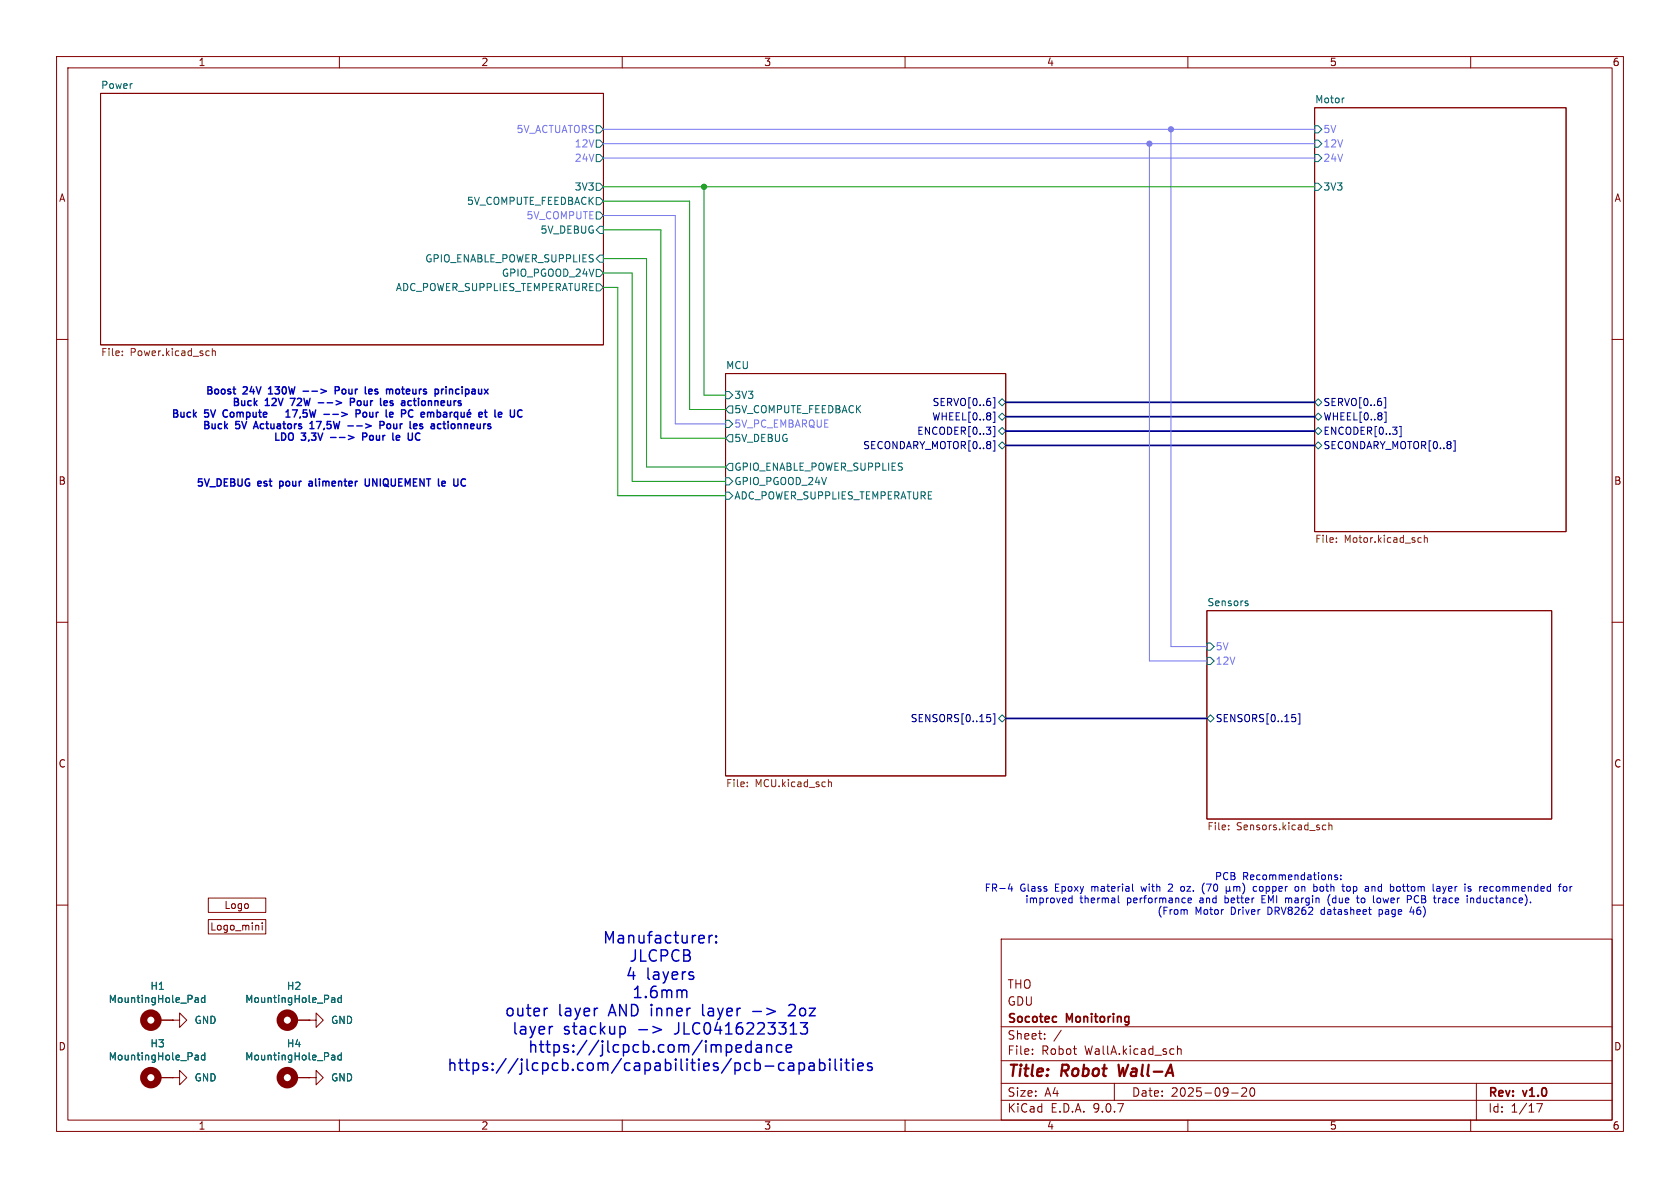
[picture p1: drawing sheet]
<svg xmlns="http://www.w3.org/2000/svg" width="297mm" height="210mm" viewBox="0 0 297 210" stroke-linecap="round" stroke-linejoin="round" font-family="sans-serif">
<g fill="none" stroke="#840000" stroke-width=".18">
<path d="M10 10h277v190h-277zM12 12h273v186h-273zM17.8 16.5h88.9v44.5h-88.9zM60 10v2M110 10v2M160 10v2M210 10v2M232.4 19.1h44.5v74.9h-44.5zM260 10v2M10 60h2M128.3 66h49.5v71.2h-49.5zM285 60h2"/>
<path d="M10 110h2M213.4 108h60.9v36.8h-60.9zM285 110h2M36.8 158.8h10.2v2.5h-10.2zM10 160h2M36.8 162.6h10.2v2.5h-10.2zM45.7 163.6l.1 .8M46.4 163.1v.2M46.4 163.6v.8M177 166h108v32h-108zM285 160h2M27.9 190.5h2.6"/>
<path d="M27.9 180.3h2.6M30.5 190.5h1.2v-1.3l1.3 1.3-1.3 1.3v-1.3M30.5 190.5h.1M30.5 180.3h1.2v-1.2l1.3 1.2-1.3 1.3v-1.3M30.5 180.3h.1M52.1 190.5h2.5M52.1 180.3h2.5M54.6 180.3h1.3v-1.2l1.2 1.2-1.2 1.3v-1.3M54.6 180.3h.1M54.6 190.5h1.3v-1.3l1.2 1.3-1.2 1.3v-1.3M54.6 190.5h.1M60 198v2"/>
<path d="M110 198v2M160 198v2M177 194.5h108M177 191.5h108M177 187.5h108M177 181.5h108M182.5 186.3v.1M182.5 185.5v.1M184.7 183.6v.1M184.7 182.8v.1M187.6 182.1l-1.3 2M197 191.5v3"/>
<path d="M208.2 184.9v1.5M208.2 185.5l.2-.1 .3 .1 .1 .9M210 198v2M217.7 193.2h1.2M219.5 192.4l.6-.1 .2 .1 .1 .3-.9 1.1h.9M221.1 192.4l.2-.1a.81 .81 0 0 1 .6 .6 .81 .81 0 0 1-.3 .8l-.1 .1a.81 .81 0 0 1-.4-1.4zM260 198v2M261 191.5v6.5M271.7 195.1h1l-.7 1.5"/>
</g>
<path d="M197.7 188.2l.3 2 .5-1.4" fill="none" stroke="#840000" stroke-width=".4"/>
<g fill="none" stroke="#000084" stroke-width=".18">
<path d="M175.6 70.3h.3v1.8h-.3M175.6 72.8h.3v1.9h-.3M175.6 75.4h.3v1.8h-.3M175.6 77.9h.3v1.8h-.3M244.7 70.3h.3v1.8h-.3M244.7 72.8h.3v1.9h-.3M247.4 75.4h.3v1.8h-.3M257 77.9h.3v1.8h-.3M174.5 126.3h.6M174.9 126.8l.3 .2v.3l-.3 .3M175.6 126.2h.3v1.8h-.3M228.4 126.3h.6"/>
<path d="M228.8 126.8l.3 .2v.3l-.3 .3M229.5 126.2h.3v1.8h-.3"/>
</g>
<g fill="none" stroke="#006464" stroke-width=".18">
<path d="M237.5 17.3h.2M105.4 32.4h.6l.7 .6-.7 .7h-.6zM105.4 27.3h.6l.7 .6-.7 .7h-.6zM105.4 24.8h.6l.7 .6-.7 .6h-.6zM105.4 22.2h.6l.7 .7-.7 .6h-.6zM105.4 37.5h.6l.7 .6-.7 .6h-.6zM105.4 34.9h.6l.7 .7-.7 .6h-.6zM232.4 32.4h.6l.7 .6-.7 .7h-.6zM232.4 27.3h.6l.7 .6-.7 .7h-.6zM232.4 24.8h.6l.7 .6-.7 .6h-.6zM232.4 22.2h.6l.7 .7-.7 .6h-.6zM105.4 47.6h.6l.7 .7-.7 .6h-.6z"/>
<path d="M105.4 50.2h.6l.7 .6-.7 .6h-.6zM106 40h.7v1.3h-.7l-.6-.7zM106 45.1h.7v1.3h-.7l-.6-.7zM128.3 69.2h.6l.6 .7-.6 .6h-.6zM128.3 74.3h.6l.6 .6-.6 .7h-.6zM128.9 76.8h.6v1.3h-.6l-.6-.6zM128.9 71.8h.6v1.2h-.6l-.6-.6zM176.5 71.1l.7-.6 .6 .6-.6 .7zM176.5 73.7l.7-.7 .6 .7-.6 .6zM176.5 76.2l.7-.6 .6 .6-.6 .6zM176.5 78.7l.7-.6 .6 .6-.6 .7zM232.4 71.1l.6-.6 .7 .6-.7 .7z"/>
<path d="M232.4 73.7l.6-.7 .7 .7-.7 .6zM232.4 76.2l.6-.6 .7 .6-.7 .6zM232.4 78.7l.6-.6 .7 .6-.7 .7zM128.3 84.5h.6l.6 .6-.6 .6h-.6zM128.3 87h.6l.6 .6-.6 .7h-.6zM128.9 81.9h.6v1.3h-.6l-.6-.6zM213.4 113.7h.6l.6 .6-.6 .6h-.6zM213.4 116.2h.6l.6 .6-.6 .7h-.6zM220.3 106.7h.3l.1 .2-.2 .2h-.3M220.3 106.2l.3 .1M176.5 127l.7-.6 .6 .6-.6 .6zM213.4 127l.6-.6 .6 .6-.6 .6z"/>
<path d="M34.6 176.4h.4l.1 .8M35.1 177.2h-.5M35.1 176.7h-.5M36.2 175.9v1.3M36.2 176.4h-.4l-.2 .2 .1 .6h.5M58.8 176.4h.3l.1 .8M59.2 177.2h-.4M59.2 176.7h-.4M60.3 176.4h-.3l-.3 .2 .2 .6h.4M60.3 175.9v1.3M34.6 186.5l.4 .1 .1 .8M35.1 187.3l-.5 .1"/>
<path d="M35.1 186.8l-.5 .1M36.2 186.6l-.4-.1-.2 .3 .1 .5h.5M36.2 186.1v1.3M58.8 186.5l.3 .1 .1 .8M59.2 187.3l-.4 .1M59.2 186.8l-.4 .1M60.3 186.6l-.3-.1-.3 .3 .2 .5h.4M60.3 186.1v1.3"/>
</g>
<g fill="none" stroke="#725600" stroke-width=".18">
<path d="M21.6 62.7v.2M21.6 62.1v.1M36.9 62l.1 .1M37 62.8l-.1 .1M37.5 61.6v1.3M37.5 62.1l.2-.1 .3 .1 .1 .8M236.3 95.8v.1M236.3 95.1v.1M250.9 95l.4 .1M251.3 95.8l-.4 .1M251.8 95.2l.2-.2 .3 .1v.8M251.8 94.6v1.3"/>
<path d="M132.1 138.9v.2M132.1 138.3v.1M146.5 137.8v1.3M146.5 138.3l.1-.1 .3 .1 .1 .8M217.2 146.6v.1M217.2 145.9v.1M233.9 146.6h.5M233.9 145.9h.5M234.9 146l.2-.2 .3 .1 .1 .8M234.9 145.4v1.3"/>
</g>
<g fill="none" stroke="#840000" stroke-width="1.3">
<circle cx="26.7" cy="190.5" r="1.27"/>
<circle cx="26.7" cy="180.3" r="1.27"/>
<circle cx="50.8" cy="190.5" r="1.27"/>
<circle cx="50.8" cy="180.3" r="1.27"/>
</g>
<path d="M177.8 76.2h54.6M177.8 71.1h54.6M177.8 78.7h54.6M177.8 73.7h54.6M177.8 127h35.6" fill="none" stroke="#000084" stroke-width=".3"/>
<path d="M106.7 22.9h125.7M106.7 38.1h12.7v36.8h8.9M106.7 25.4h125.7M106.7 27.9h125.7M203.2 25.4v91.4h10.2M207 22.9v91.4h6.4" fill="none" stroke="#7678f1" stroke-width=".18"/>
<path d="M106.7 33h125.7M106.7 35.6h15.2v36.8h6.4M124.5 33v36.9h3.8M106.7 50.8h2.5v36.8h19.1M106.7 45.7h7.6v36.9h14M106.7 48.3h5.1v36.8h16.5M106.7 40.6h10.1v36.9h11.5" fill="none" stroke="#009600" stroke-width=".18"/>
<g fill="none" stroke="#0000c2" stroke-width=".18">
<path d="M178.6 156.2l-.3 .9h.7M178.9 156.7v.8M188.9 159.4l.3 .2 .3-.1M189 158.8l-.1 .2M189.5 158.3v1.3M197.7 158.3v1.1l.2 .2M200.2 156.3v1.1l.2 .1M206.7 156.3l-.1 .1M207.2 156.8l-.7 .7h.8M208.7 157.3l.2 .2h.3M209.2 156.7l-.3 .1-.2 .1M210 159.2l.6-.2v-.2l-.4-.1-.2 .2 .1 .6h.5"/>
<path d="M212.9 156.1a1.46 1.46 0 0 0 0 1.9M216.8 157.4l.2 .1h.2l.2-.1M216.8 156.7v1.3M217.4 157.4l.2 .1M217.4 156.7v.7M218.1 156.8l.4-.1 .2 .2M218.1 156.7v.8M218.7 156.9l.1-.2 .3 .1 .1 .7M218.7 156.9v.6M219.9 156.3a1.47 1.47 0 0 1-.2 1.7M222.2 156.8l-.4-.1-.2 .2 .1 .6h.5M223.1 158.3v1.3h.6"/>
<path d="M223.1 158.9h.4M229.1 156.8l.3-.1 .2 .2-.1 .5-.1 .1h-.3M233.6 156.7l-.3 .2v.4l.3 .2M234.9 158.4a1.47 1.47 0 0 0 .2 1.7M235.3 154.7l.1 .8M236.4 154.7h-.3l-.2 .1 .1 .2 .4 .1v.3h-.5M237 155.4v.1M237 154.7v.1M238.1 156.8l.2-.1 .4 .1v.5l-.1 .2h-.3l-.2-.1zM240 158.3v1.1l.3 .2M242.5 156.8l.4-.1 .2 .2M242.5 156.7v.8"/>
<path d="M243.8 158.7l-.3 .1-.1 .2 .1 .5 .3 .1M247 156.8l.3-.1 .3 .2-.1 .5-.2 .1h-.3M249.5 158.4v.3l-.1 .2-.6 .1M254.2 156.7h.2l.2 .2v.6M254.5 158.7h.2M254.6 157.5h-.4M254.6 157l-.4 .1M255.1 156.7l.3 .8M255.4 157.5l-.3 .5M255.7 156.7l-.3 .8M260 158.7v.9M260 158.8v.1"/>
<path d="M260.3 158.7l.2 .2v.7M263.6 156.7l.4 .1M264 157.5h-.4M276.4 156.8l.4-.1 .2 .2-.1 .6h-.3l-.2-.1M277.6 156.7v.8M277.9 156.7l-.3 .2M205 160.7v.9l.3 .5M205.8 161h.4M205.8 160.4v1.2M206.9 160.8v.8M207 160.9l-.1 .1M207.7 160.9l-.1 .5 .2 .2h.3l.2-.2-.2-.5"/>
<path d="M208.8 160.8v.8M208.9 160.9h-.1M209.3 160.9v.1M209.3 161v.6M209.4 160.9l-.1 .1M209.7 160.8l.2 .2v.6M241.9 160.8h.5M242.3 161.6h.1M243.8 160.8v1.3M243.8 161.6h.1M243.9 160.8l-.1 .1M249.6 160.3l-.3 .9h.7"/>
</g>
<g fill="none" stroke="#0000c2" stroke-width=".25">
<path d="M45.2 74.5l-.4 1.3M47.5 69.6h.7M47.6 68.7h-.1M50.6 73.7h.7M50.6 72.8l.3-.3v1.2M52.5 72.5l-.5 1.2M53.6 69.2h.9M54.8 75.8h.7M55.1 69.2h1M55.1 74.5v1.3M56.3 71.2h.9M56.7 68.8l1 .4-1 .3"/>
<path d="M57.8 71.2h1M58.8 73.2h1M59.3 69h.6l.1-.2-.1-.3-.6-.1v1.2M59.4 70.8l1 .4-1 .4M61.5 75.3h1M61.6 77l1 .3-1 .4M62 70.4v1.3M62.7 70.7l-.1 .3-.6 .1M62.9 72.5v1.2M63.7 72.7l-.1 .4h-.7M64.1 76.5v1.3M64.1 77.2h.5"/>
<path d="M64.2 73l.2-.1 .4 .1v.5l-.1 .2h-.3l-.2-.1zM65.2 69.6h.5M65.2 68.9l.4-.1 .2 .3-.6 .1M65.4 72.9v.6l.2 .2M67.2 74.5v1.3M67.9 74.7l-.1 .4-.6 .1M67.9 71.6h.5M67.9 70.9l.4-.1 .2 .3-.6 .2M68.8 74.9l-.3 .1-.1 .2 .1 .5 .3 .1M70.4 68.8l-.3 .1-.1 .1v.5l.4 .1M70.5 77h-.3l-.1 .2v.6h.4M70.7 77.3l-.6 .1"/>
<path d="M71 73.1h.5M71 72.5v1.2M72.2 70.9h.5M72.2 71.6h.5M73.5 76.9l-.1 .4 .3 .5M74.2 75.7l.4 .1M74.6 74.9l-.4 .2 .1 .2 .3 .1M74.6 72.9l-.2 .2v.4l.2 .2M75 73.2l-.6 .1M78.3 68.8h.1M78.3 74.9h.5M78.4 72.9h.5l.1 .8"/>
<path d="M78.5 74.5v1.1l.3 .2M78.9 68.4v.1M78.9 68.8v.8M79 73.2h-.4l-.2 .2 .2 .3h.4M79.6 72.9v.8M79.9 72.9l-.3 .2M80.9 72.9h-.4l-.2 .2 .1 .6h.5M80.9 72.9v1.3M81.5 72.9l.1 .8h.3l.2-.1M82.1 72.9v.8M82.6 73.3l.6-.1-.1-.3h-.3l-.2 .2 .1 .6h.4M84.7 73.3l.6-.1-.1-.3h-.4l-.1 .2v.6h.5"/>
<path d="M85.6 72.9h.5M85.8 72.5v1l.3 .2M87.5 72.5v1l.2 .2M88.1 73.3l.6-.1v-.3h-.4l-.2 .2 .1 .6h.5M91.7 72.5h.3l.3 .1M92.3 73.6l-.3 .1h-.3M54.7 85.1h.4M55.1 85.4h-.3l-.2 .2 .1 .3h.4M64.6 84.7v1l.2 .2h.4l.1-.2v-1M78.3 85.1h.4v.3l-.6 .1M78.7 85.9h-.4M81.5 85.4l.2 .5h.3l.3-.1"/>
<path d="M82.3 84.8l-.3-.1h-.3l-.2 .5M121.3 175.1l.1 1.2M124.2 177.6l.1 1.9M125.9 165.4h-.3M126.6 166.5l.1 .1-.1 .1M126.6 166.5l-.1 .1 .1 .1M126.6 165.4v.2M126.6 166.5v.2M126.6 165.4l.1 .1-.1 .1M126.6 165.4l-.1 .1 .1 .1M133.1 178.8h1.5M140.2 177.6h-.5l-.2 .2"/>
<path d="M140.5 178.4l-1.1 1.2h1.2M112.9 182h1.6M115.4 181.5l1.5 .5-1.5 .6M133.7 184.8l.2-.1 .6 .1 .1 1.2M134.6 185.1l-.7 .1a.39 .39 0 0 0-.3 .4 .39 .39 0 0 0 .3 .4l.7-.1M135.6 184.9a.5 .5 0 0 1 .8 .1v1M135.6 184.7v1.3M138.2 184.8l-.6-.1-.3 .4v.5l.2 .3 .1 .1 .6-.1M139 185.3l.9-.2-.1-.3-.5-.1-.3 .3 .1 .9 .2 .1 .5-.1M141.3 188l.5-.1 .4 .4v.5l-.2 .3-.2 .1-.5-.1M142.7 180.8l-.6 .7a.54 .54 0 0 1 .6 .4v.5l-.1 .3-.8 .1-.3-.2M143.1 188l.2-.1 .5 .1 .1 1.2"/>
<path d="M143.9 188.4l-.6 .1a.39 .39 0 0 0-.3 .3 .39 .39 0 0 0 .3 .4l.6-.1M144.9 188l.6-.1 .3 .4v.5l-.2 .3-.1 .1-.6-.1M144.9 187.2v2M146.7 187.2v.2M146.7 187.9v1.3M146.7 187.2l-.1 .1 .1 .1M146.7 187.2l.1 .1-.1 .1M147.6 187.2v1.7l.3 .3M148.7 187.2v.2M148.7 187.9v1.3M148.7 187.2l-.1 .1 .1 .1M148.7 187.2l.1 .1-.1 .1"/>
<path d="M149.4 187.9h.7M149.6 187.2v1.7l.1 .2 .4 .1M150.8 187.2v.2M150.8 187.9v1.3M150.8 187.2l-.1 .1 .1 .1M150.8 187.2l.1 .1-.1 .1M151.6 188.6l1-.2-.1-.4-.6-.1-.3 .3 .1 .9 .2 .1 .6-.1M154.1 188l-.5-.1-.2 .3 .1 .3 .6 .2 .1 .1-.1 .3-.2 .1-.5-.1"/>
</g>
<circle cx="124.5" cy="33" r=".46" fill="#009600" stroke="#009600" stroke-width=".18"/>
<g fill="#7678f1" stroke="#7678f1" stroke-width=".18">
<circle cx="203.2" cy="25.4" r=".46"/>
<circle cx="207" cy="22.9" r=".46"/>
</g>
<g font-size="2.8" fill="#0000c2">
<text x="106.4" y="167.2">Manufacturer:</text>
<text x="110.5" y="173.6">4</text>
<text x="111.1" y="170.4">JLCPCB</text>
<text x="114.3" y="173.6">layers</text>
<text x="111.6" y="176.8">1.6mm</text>
<text x="89.1" y="180">outer</text>
<text x="90.4" y="183.3">layer</text>
<text x="98.7" y="180">layer</text>
<text x="99.6" y="183.3">stackup</text>
<text x="107.9" y="180">AND inner</text>
<text x="119.8" y="183.3">JLC0416223313</text>
<text x="125" y="180">layer</text>
<text x="134.2" y="180">-&gt;</text>
<text x="141.1" y="180">2oz</text>
<text x="78.9" y="189.7">https://jlcpcb.com/capabilities/pcb-capabilities</text>
<text x="93.2" y="186.5">https://jlcpcb.com/impedance</text>
</g>
<g font-size="2.8" fill="#840000">
<text x="178" y="190.9">Title:</text>
<text x="187.7" y="190.9">Robot</text>
<text x="198.6" y="190.9">Wall-A</text>
</g>
<g font-size="2.1" fill="#840000">
<text x="178" y="178">GDU</text>
<text x="178" y="175">THO</text>
<text x="178" y="184">Sheet:</text>
<text x="178" y="181.2">Socotec</text>
<text x="188.6" y="181.2">Monitoring</text>
<text x="178" y="186.7">File:</text>
<text x="184.1" y="186.7">Robot</text>
<text x="191.8" y="186.7">WallA.kicad_sch</text>
<text x="178" y="196.9">KiCad</text>
<text x="178" y="194.1">Size:</text>
<text x="184.7" y="194.1">A4</text>
<text x="185.7" y="196.9">E.D.A.</text>
<text x="193.3" y="196.9">9.0.7</text>
<text x="200" y="194.1">Date:</text>
<text x="207" y="194.1">2025-09-20</text>
<text x="263" y="194.3">Rev:</text>
<text x="263" y="196.9">Id:</text>
<text x="267.1" y="196.9">1/17</text>
<text x="269.4" y="194.3">v1.0</text>
</g>
<g font-size="1.8" fill="#840000">
<text x="35" y="11.9">1</text>
<text x="85" y="11.9">2</text>
<text x="135" y="11.9">3</text>
<text x="185" y="11.9">4</text>
<text x="235" y="11.9">5</text>
<text x="285" y="11.9">6</text>
<text x="10.3" y="35.9">A</text>
<text x="285.3" y="35.9">A</text>
<text x="10.3" y="85.9">B</text>
<text x="285.3" y="85.9">B</text>
<text x="10.3" y="135.9">C</text>
<text x="285.3" y="135.9">C</text>
<text x="39.6" y="160.9">Logo</text>
<text x="37.1" y="164.7">Logo_mini</text>
<text x="10.3" y="185.9">D</text>
<text x="285.3" y="185.9">D</text>
<text x="35" y="199.9">1</text>
<text x="85" y="199.9">2</text>
<text x="135" y="199.9">3</text>
<text x="185" y="199.9">4</text>
<text x="235" y="199.9">5</text>
<text x="285" y="199.9">6</text>
</g>
<g font-size="1.8" fill="#006464">
<text x="17.8" y="15.8">Power</text>
<text x="232.4" y="18.3">Motor</text>
<text x="101.5" y="33.9">3V3</text>
<text x="233.9" y="33.9">3V3</text>
<text x="82.5" y="36.4">5V_COMPUTE_FEEDBACK</text>
<text x="95.5" y="41.5">5V_DEBUG</text>
<text x="75.1" y="46.6">GPIO_ENABLE_POWER_SUPPLIES</text>
<text x="69.9" y="51.7">ADC_POWER_SUPPLIES_TEMPERATURE</text>
<text x="88.6" y="49.1">GPIO_PGOOD_24V</text>
<text x="128.3" y="65.3">MCU</text>
<text x="129.7" y="70.7">3V3</text>
<text x="129.7" y="73.3">5V_COMPUTE_FEEDBACK</text>
<text x="129.7" y="78.3">5V_DEBUG</text>
<text x="129.7" y="83.4">GPIO_ENABLE_POWER_SUPPLIES</text>
<text x="129.7" y="86">GPIO_PGOOD_24V</text>
<text x="129.7" y="88.5">ADC_POWER_SUPPLIES_TEMPERATURE</text>
<text x="213.4" y="107.2">Sensors</text>
<text x="19.1" y="177.5">MountingHole_Pad</text>
<text x="26.5" y="175.2">H1</text>
<text x="43.2" y="177.5">MountingHole_Pad</text>
<text x="50.6" y="175.2">H2</text>
<text x="26.5" y="185.3">H3</text>
<text x="34.3" y="181.2">GND</text>
<text x="50.6" y="185.3">H4</text>
<text x="58.4" y="181.2">GND</text>
<text x="19.1" y="187.7">MountingHole_Pad</text>
<text x="34.3" y="191.4">GND</text>
<text x="43.2" y="187.7">MountingHole_Pad</text>
<text x="58.4" y="191.4">GND</text>
</g>
<g font-size="1.8" fill="#7678f1">
<text x="91.2" y="23.7">5V_ACTUATORS</text>
<text x="233.9" y="23.7">5V</text>
<text x="101.5" y="28.8">24V</text>
<text x="101.5" y="26.3">12V</text>
<text x="233.9" y="28.8">24V</text>
<text x="233.9" y="26.3">12V</text>
<text x="93" y="39">5V_COMPUTE</text>
<text x="129.7" y="75.8">5V_PC_EMBARQUE</text>
<text x="214.8" y="115.2">5V</text>
<text x="214.8" y="117.7">12V</text>
</g>
<g font-size="1.8" fill="#725600">
<text x="17.8" y="63.3">File:</text>
<text x="23" y="63.3">Power.kicad_sch</text>
<text x="232.4" y="96.3">File:</text>
<text x="237.6" y="96.3">Motor.kicad_sch</text>
<text x="128.3" y="139.5">File:</text>
<text x="133.5" y="139.5">MCU.kicad_sch</text>
<text x="213.4" y="147.1">File:</text>
<text x="218.6" y="147.1">Sensors.kicad_sch</text>
</g>
<g font-size="1.8" fill="#0000c2">
<text x="36.2" y="70.1">Boost</text>
<text x="43" y="70.1">24V</text>
<text x="48" y="70.1">130W</text>
<text x="60.7" y="70.1">Pour</text>
<text x="66.6" y="70.1">les</text>
<text x="70.8" y="70.1">moteurs</text>
<text x="79.9" y="70.1">principaux</text>
<text x="30.2" y="74.2">Buck</text>
<text x="35.7" y="76.2">Buck</text>
<text x="36.2" y="74.2">5V</text>
<text x="39.9" y="74.2">Compute</text>
<text x="40.9" y="72.1">Buck</text>
<text x="41.7" y="76.2">5V</text>
<text x="45.4" y="76.2">Actuators</text>
<text x="46.9" y="72.1">12V</text>
<text x="51.9" y="72.1">72W</text>
<text x="52.6" y="74.2">17,5W</text>
<text x="55.8" y="76.2">17,5W</text>
<text x="59.8" y="74.2">--&gt;</text>
<text x="63" y="76.2">--&gt;</text>
<text x="63.4" y="72.1">Pour</text>
<text x="65.9" y="74.2">Pour</text>
<text x="69.2" y="76.2">Pour</text>
<text x="69.3" y="72.1">les</text>
<text x="71.8" y="74.2">le</text>
<text x="73.5" y="72.1">actionneurs</text>
<text x="75" y="76.2">les</text>
<text x="75" y="74.2">PC</text>
<text x="79.3" y="76.2">actionneurs</text>
<text x="89.8" y="74.2">et</text>
<text x="48.2" y="78.3">LDO</text>
<text x="53.3" y="78.3">3,3V</text>
<text x="58.9" y="78.3">--&gt;</text>
<text x="65.1" y="78.3">Pour</text>
<text x="70.9" y="78.3">le</text>
<text x="74.2" y="78.3">UC</text>
<text x="34.6" y="86.4">5V_DEBUG</text>
<text x="45.6" y="86.4">est</text>
<text x="49.9" y="86.4">pour</text>
<text x="55.6" y="86.4">alimenter</text>
<text x="66" y="86.4">UNIQUEMENT</text>
<text x="79.5" y="86.4">le</text>
<text x="214.7" y="155.8">PCB</text>
<text x="219.7" y="155.8">Recommendations:</text>
<text x="174" y="157.8">FR-4</text>
<text x="180.3" y="157.8">Glass</text>
<text x="181.1" y="159.9">improved</text>
<text x="186.6" y="157.8">Epoxy</text>
<text x="190.9" y="159.9">thermal</text>
<text x="193.2" y="157.8">material</text>
<text x="199.3" y="159.9">performance</text>
<text x="202.2" y="157.8">with</text>
<text x="207.2" y="157.8">2</text>
<text x="209.6" y="157.8">oz.</text>
<text x="211.3" y="161.9">Motor</text>
<text x="212.4" y="159.9">and</text>
<text x="213.6" y="157.8">(70</text>
<text x="217" y="159.9">better</text>
<text x="217.7" y="161.9">Driver</text>
<text x="223" y="157.8">copper</text>
<text x="223.7" y="159.9">EMI margin</text>
<text x="224.4" y="161.9">DRV8262</text>
<text x="230.6" y="157.8">on</text>
<text x="234" y="161.9">datasheet</text>
<text x="234.1" y="157.8">both</text>
<text x="235.8" y="159.9">(due</text>
<text x="239.4" y="157.8">top</text>
<text x="241.2" y="159.9">to</text>
<text x="243.6" y="157.8">and</text>
<text x="244.2" y="159.9">lower</text>
<text x="244.4" y="161.9">page</text>
<text x="248.2" y="157.8">bottom</text>
<text x="250.1" y="161.9">46)</text>
<text x="250.4" y="159.9">PCB</text>
<text x="255.4" y="159.9">trace</text>
<text x="256" y="157.8">layer</text>
<text x="261.4" y="159.9">inductance).</text>
<text x="261.8" y="157.8">is</text>
<text x="264.6" y="157.8">recommended</text>
</g>
<g font-size="1.8" fill="#000084">
<text x="164.8" y="72">SERVO[0..6]</text>
<text x="233.9" y="72">SERVO[0..6]</text>
<text x="162" y="77.1">ENCODER[0..3]</text>
<text x="164.7" y="74.5">WHEEL[0..8]</text>
<text x="233.9" y="74.5">WHEEL[0..8]</text>
<text x="233.9" y="77.1">ENCODER[0..3]</text>
<text x="152.5" y="79.6">SECONDARY_MOTOR[0..8]</text>
<text x="233.9" y="79.6">SECONDARY_MOTOR[0..8]</text>
<text x="160.9" y="127.9">SENSORS[0..15]</text>
<text x="214.8" y="127.9">SENSORS[0..15]</text>
</g>
</svg>
